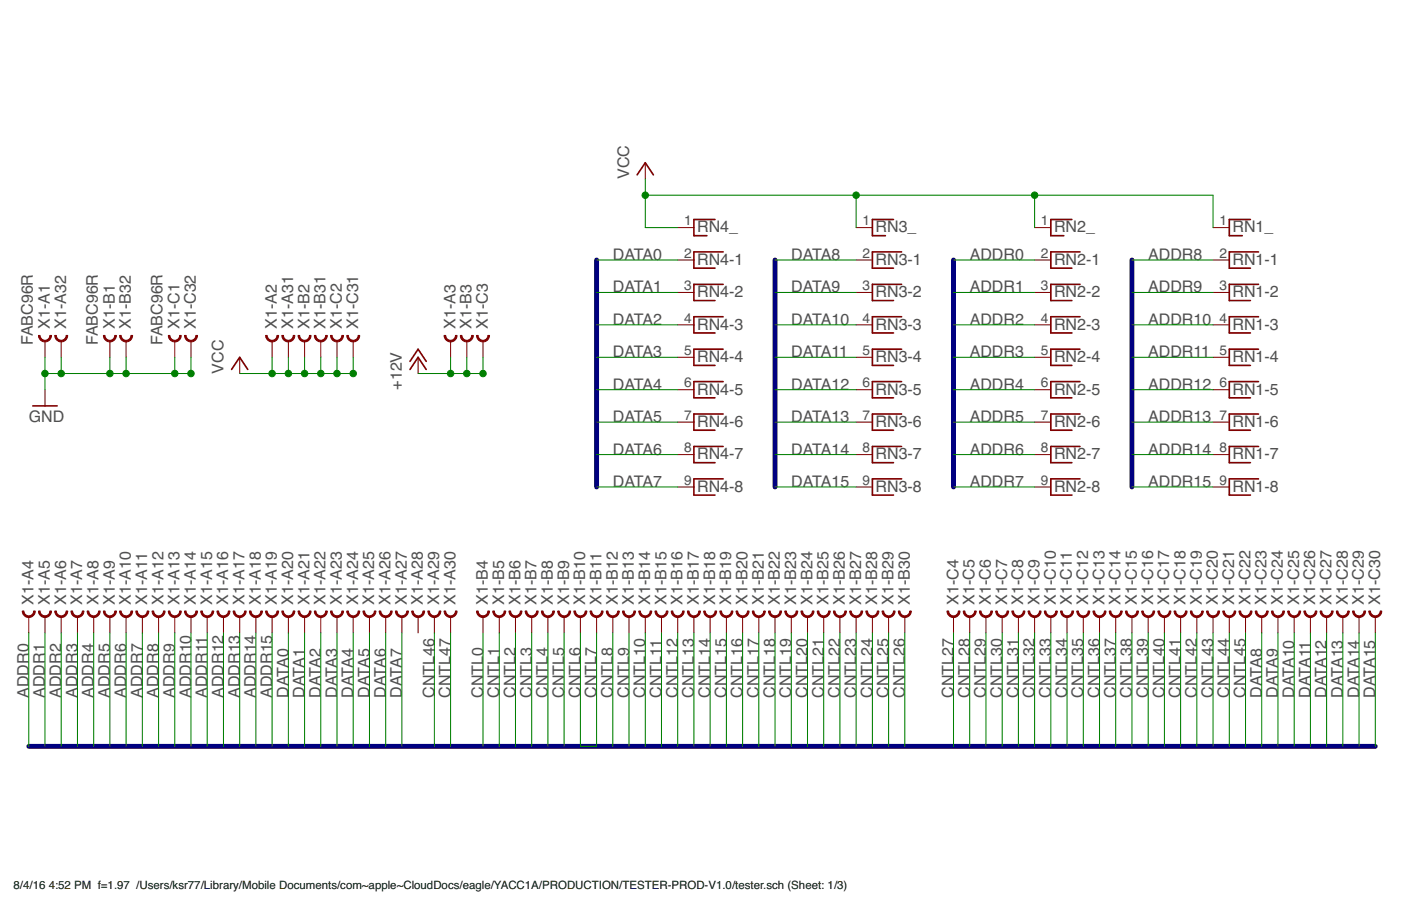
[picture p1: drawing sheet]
<svg xmlns="http://www.w3.org/2000/svg" width="432mm" height="279mm" viewBox="0 0 432 279" stroke-linecap="round" stroke-linejoin="round" font-family="sans-serif">
<g fill="#800000" stroke="#800000" stroke-width=".31">
<path d="M11.9 103.4h.5a1.5 1.5 0 0 0 1.5 1.5 1.5 1.5 0 0 0 1.5-1.5h.5a2 2 0 0 1-2 2 2 2 0 0 1-2-2z" fill-rule="evenodd"/>
<path d="M81.9 103.4h.5a1.5 1.5 0 0 0 1.5 1.5 1.5 1.5 0 0 0 1.5-1.5h.5a2 2 0 0 1-2 2 2 2 0 0 1-2-2z" fill-rule="evenodd"/>
<path d="M136.9 103.4h.5a1.5 1.5 0 0 0 1.5 1.5 1.5 1.5 0 0 0 1.5-1.5h.5a2 2 0 0 1-2 2 2 2 0 0 1-2-2z" fill-rule="evenodd"/>
<path d="M6.9 188.4h.5a1.5 1.5 0 0 0 1.5 1.5 1.5 1.5 0 0 0 1.5-1.5h.5a2 2 0 0 1-2 2 2 2 0 0 1-2-2z" fill-rule="evenodd"/>
<path d="M11.9 188.4h.5a1.5 1.5 0 0 0 1.5 1.5 1.5 1.5 0 0 0 1.5-1.5h.5a2 2 0 0 1-2 2 2 2 0 0 1-2-2z" fill-rule="evenodd"/>
<path d="M16.9 188.4h.5a1.49 1.49 0 0 0 1.5 1.5 1.49 1.49 0 0 0 1.5-1.5h.5a2 2 0 0 1-2 2 2 2 0 0 1-2-2z" fill-rule="evenodd"/>
<path d="M21.9 188.4h.5a1.5 1.5 0 0 0 1.5 1.5 1.5 1.5 0 0 0 1.5-1.5h.5a2 2 0 0 1-2 2 2 2 0 0 1-2-2z" fill-rule="evenodd"/>
<path d="M26.9 188.4h.5a1.5 1.5 0 0 0 1.5 1.5 1.5 1.5 0 0 0 1.5-1.5h.5a2 2 0 0 1-2 2 2 2 0 0 1-2-2z" fill-rule="evenodd"/>
<path d="M31.9 188.4h.5a1.5 1.5 0 0 0 1.5 1.5 1.5 1.5 0 0 0 1.5-1.5h.5a2 2 0 0 1-2 2 2 2 0 0 1-2-2z" fill-rule="evenodd"/>
<path d="M36.9 188.4h.5a1.5 1.5 0 0 0 1.5 1.5 1.5 1.5 0 0 0 1.5-1.5h.5a2 2 0 0 1-2 2 2 2 0 0 1-2-2z" fill-rule="evenodd"/>
<path d="M41.9 188.4h.5a1.49 1.49 0 0 0 1.5 1.5 1.49 1.49 0 0 0 1.5-1.5h.5a2 2 0 0 1-2 2 2 2 0 0 1-2-2z" fill-rule="evenodd"/>
<path d="M46.9 188.4h.5a1.5 1.5 0 0 0 1.5 1.5 1.5 1.5 0 0 0 1.5-1.5h.5a2 2 0 0 1-2 2 2 2 0 0 1-2-2z" fill-rule="evenodd"/>
<path d="M51.9 188.4h.5a1.5 1.5 0 0 0 1.5 1.5 1.5 1.5 0 0 0 1.5-1.5h.5a1.99 1.99 0 0 1-2 2 1.99 1.99 0 0 1-2-2z" fill-rule="evenodd"/>
<path d="M56.9 188.4h.5a1.5 1.5 0 0 0 1.5 1.5 1.5 1.5 0 0 0 1.5-1.5h.5a2 2 0 0 1-2 2 2 2 0 0 1-2-2z" fill-rule="evenodd"/>
<path d="M61.9 188.4h.5a1.49 1.49 0 0 0 1.5 1.5 1.49 1.49 0 0 0 1.5-1.5h.5a2 2 0 0 1-2 2 2 2 0 0 1-2-2z" fill-rule="evenodd"/>
<path d="M66.9 188.4h.5a1.5 1.5 0 0 0 1.5 1.5 1.5 1.5 0 0 0 1.5-1.5h.5a2 2 0 0 1-2 2 2 2 0 0 1-2-2z" fill-rule="evenodd"/>
<path d="M71.9 188.4h.5a1.5 1.5 0 0 0 1.5 1.5 1.5 1.5 0 0 0 1.5-1.5h.5a2 2 0 0 1-2 2 2 2 0 0 1-2-2z" fill-rule="evenodd"/>
<path d="M76.9 188.4h.5a1.5 1.5 0 0 0 1.5 1.5 1.5 1.5 0 0 0 1.5-1.5h.5a2 2 0 0 1-2 2 2 2 0 0 1-2-2z" fill-rule="evenodd"/>
<path d="M81.9 188.4h.5a1.5 1.5 0 0 0 1.5 1.5 1.5 1.5 0 0 0 1.5-1.5h.5a2 2 0 0 1-2 2 2 2 0 0 1-2-2z" fill-rule="evenodd"/>
<path d="M86.9 188.4h.5a1.49 1.49 0 0 0 1.5 1.5 1.49 1.49 0 0 0 1.5-1.5h.5a2 2 0 0 1-2 2 2 2 0 0 1-2-2z" fill-rule="evenodd"/>
<path d="M91.9 188.4h.5a1.5 1.5 0 0 0 1.5 1.5 1.5 1.5 0 0 0 1.5-1.5h.5a2 2 0 0 1-2 2 2 2 0 0 1-2-2z" fill-rule="evenodd"/>
<path d="M96.9 188.4h.5a1.5 1.5 0 0 0 1.5 1.5 1.5 1.5 0 0 0 1.5-1.5h.5a2 2 0 0 1-2 2 2 2 0 0 1-2-2z" fill-rule="evenodd"/>
<path d="M101.9 188.4h.5a1.5 1.5 0 0 0 1.5 1.5 1.5 1.5 0 0 0 1.5-1.5h.5a2 2 0 0 1-2 2 2 2 0 0 1-2-2z" fill-rule="evenodd"/>
<path d="M106.9 188.4h.5a1.49 1.49 0 0 0 1.5 1.5 1.49 1.49 0 0 0 1.5-1.5h.5a2 2 0 0 1-2 2 2 2 0 0 1-2-2z" fill-rule="evenodd"/>
<path d="M111.9 188.4h.5a1.5 1.5 0 0 0 1.5 1.5 1.5 1.5 0 0 0 1.5-1.5h.5a2 2 0 0 1-2 2 2 2 0 0 1-2-2z" fill-rule="evenodd"/>
<path d="M116.9 188.4h.5a1.5 1.5 0 0 0 1.5 1.5 1.5 1.5 0 0 0 1.5-1.5h.5a2 2 0 0 1-2 2 2 2 0 0 1-2-2z" fill-rule="evenodd"/>
<path d="M121.9 188.4h.5a1.5 1.5 0 0 0 1.5 1.5 1.5 1.5 0 0 0 1.5-1.5h.5a2 2 0 0 1-2 2 2 2 0 0 1-2-2z" fill-rule="evenodd"/>
<path d="M126.9 188.4h.5a1.49 1.49 0 0 0 1.5 1.5 1.49 1.49 0 0 0 1.5-1.5h.5a2 2 0 0 1-2 2 2 2 0 0 1-2-2z" fill-rule="evenodd"/>
<path d="M131.9 188.4h.5a1.49 1.49 0 0 0 1.5 1.5 1.49 1.49 0 0 0 1.5-1.5h.5a2 2 0 0 1-2 2 2 2 0 0 1-2-2z" fill-rule="evenodd"/>
<path d="M136.9 188.4h.5a1.5 1.5 0 0 0 1.5 1.5 1.5 1.5 0 0 0 1.5-1.5h.5a2 2 0 0 1-2 2 2 2 0 0 1-2-2z" fill-rule="evenodd"/>
<path d="M86.9 103.4h.5a1.49 1.49 0 0 0 1.5 1.5 1.49 1.49 0 0 0 1.5-1.5h.5a2 2 0 0 1-2 2 2 2 0 0 1-2-2z" fill-rule="evenodd"/>
<path d="M16.9 103.4h.5a1.49 1.49 0 0 0 1.5 1.5 1.49 1.49 0 0 0 1.5-1.5h.5a2 2 0 0 1-2 2 2 2 0 0 1-2-2z" fill-rule="evenodd"/>
<path d="M31.9 103.4h.5a1.5 1.5 0 0 0 1.5 1.5 1.5 1.5 0 0 0 1.5-1.5h.5a2 2 0 0 1-2 2 2 2 0 0 1-2-2z" fill-rule="evenodd"/>
<path d="M91.9 103.4h.5a1.5 1.5 0 0 0 1.5 1.5 1.5 1.5 0 0 0 1.5-1.5h.5a2 2 0 0 1-2 2 2 2 0 0 1-2-2z" fill-rule="evenodd"/>
<path d="M141.9 103.4h.5a1.5 1.5 0 0 0 1.5 1.5 1.5 1.5 0 0 0 1.5-1.5h.5a2 2 0 0 1-2 2 2 2 0 0 1-2-2z" fill-rule="evenodd"/>
<path d="M146.9 188.4h.5a1.5 1.5 0 0 0 1.5 1.5 1.5 1.5 0 0 0 1.5-1.5h.5a2 2 0 0 1-2 2 2 2 0 0 1-2-2z" fill-rule="evenodd"/>
<path d="M151.9 188.4h.5a1.49 1.49 0 0 0 1.5 1.5 1.49 1.49 0 0 0 1.5-1.5h.5a2 2 0 0 1-2 2 2 2 0 0 1-2-2z" fill-rule="evenodd"/>
<path d="M156.9 188.4h.5a1.5 1.5 0 0 0 1.5 1.5 1.5 1.5 0 0 0 1.5-1.5h.5a2 2 0 0 1-2 2 2 2 0 0 1-2-2z" fill-rule="evenodd"/>
<path d="M161.9 188.4h.5a1.5 1.5 0 0 0 1.5 1.5 1.5 1.5 0 0 0 1.5-1.5h.5a2 2 0 0 1-2 2 2 2 0 0 1-2-2z" fill-rule="evenodd"/>
<path d="M166.9 188.4h.5a1.5 1.5 0 0 0 1.5 1.5 1.5 1.5 0 0 0 1.5-1.5h.5a2 2 0 0 1-2 2 2 2 0 0 1-2-2z" fill-rule="evenodd"/>
<path d="M171.9 188.4h.5a1.49 1.49 0 0 0 1.5 1.5 1.49 1.49 0 0 0 1.5-1.5h.5a2 2 0 0 1-2 2 2 2 0 0 1-2-2z" fill-rule="evenodd"/>
<path d="M176.9 188.4h.5a1.5 1.5 0 0 0 1.5 1.5 1.5 1.5 0 0 0 1.5-1.5h.5a2 2 0 0 1-2 2 2 2 0 0 1-2-2z" fill-rule="evenodd"/>
<path d="M181.9 188.4h.5a1.5 1.5 0 0 0 1.5 1.5 1.5 1.5 0 0 0 1.5-1.5h.5a2 2 0 0 1-2 2 2 2 0 0 1-2-2z" fill-rule="evenodd"/>
<path d="M186.9 188.4h.5a1.5 1.5 0 0 0 1.5 1.5 1.5 1.5 0 0 0 1.5-1.5h.5a2 2 0 0 1-2 2 2 2 0 0 1-2-2z" fill-rule="evenodd"/>
<path d="M191.9 188.4h.5a1.5 1.5 0 0 0 1.5 1.5 1.5 1.5 0 0 0 1.5-1.5h.5a2 2 0 0 1-2 2 2 2 0 0 1-2-2z" fill-rule="evenodd"/>
<path d="M196.9 188.4h.5a1.49 1.49 0 0 0 1.5 1.5 1.49 1.49 0 0 0 1.5-1.5h.5a2 2 0 0 1-2 2 2 2 0 0 1-2-2z" fill-rule="evenodd"/>
<path d="M201.9 188.4h.5a1.5 1.5 0 0 0 1.5 1.5 1.5 1.5 0 0 0 1.5-1.5h.5a2 2 0 0 1-2 2 2 2 0 0 1-2-2z" fill-rule="evenodd"/>
<path d="M206.9 188.4h.5a1.5 1.5 0 0 0 1.5 1.5 1.5 1.5 0 0 0 1.5-1.5h.5a1.99 1.99 0 0 1-2 2 1.99 1.99 0 0 1-2-2z" fill-rule="evenodd"/>
<path d="M211.9 188.4h.5a1.5 1.5 0 0 0 1.5 1.5 1.5 1.5 0 0 0 1.5-1.5h.5a2 2 0 0 1-2 2 2 2 0 0 1-2-2z" fill-rule="evenodd"/>
<path d="M216.9 188.4h.5a1.49 1.49 0 0 0 1.5 1.5 1.49 1.49 0 0 0 1.5-1.5h.5a2 2 0 0 1-2 2 2 2 0 0 1-2-2z" fill-rule="evenodd"/>
<path d="M221.9 188.4h.5a1.5 1.5 0 0 0 1.5 1.5 1.5 1.5 0 0 0 1.5-1.5h.5a2 2 0 0 1-2 2 2 2 0 0 1-2-2z" fill-rule="evenodd"/>
<path d="M226.9 188.4h.5a1.5 1.5 0 0 0 1.5 1.5 1.5 1.5 0 0 0 1.5-1.5h.5a2 2 0 0 1-2 2 2 2 0 0 1-2-2z" fill-rule="evenodd"/>
<path d="M231.9 188.4h.5a1.5 1.5 0 0 0 1.5 1.5 1.5 1.5 0 0 0 1.5-1.5h.5a2 2 0 0 1-2 2 2 2 0 0 1-2-2z" fill-rule="evenodd"/>
<path d="M236.9 188.4h.5a1.5 1.5 0 0 0 1.5 1.5 1.5 1.5 0 0 0 1.5-1.5h.5a2 2 0 0 1-2 2 2 2 0 0 1-2-2z" fill-rule="evenodd"/>
<path d="M241.9 188.4h.5a1.49 1.49 0 0 0 1.5 1.5 1.49 1.49 0 0 0 1.5-1.5h.5a2 2 0 0 1-2 2 2 2 0 0 1-2-2z" fill-rule="evenodd"/>
<path d="M246.9 188.4h.5a1.5 1.5 0 0 0 1.5 1.5 1.5 1.5 0 0 0 1.5-1.5h.5a2 2 0 0 1-2 2 2 2 0 0 1-2-2z" fill-rule="evenodd"/>
<path d="M251.9 188.4h.5a1.5 1.5 0 0 0 1.5 1.5 1.5 1.5 0 0 0 1.5-1.5h.5a2 2 0 0 1-2 2 2 2 0 0 1-2-2z" fill-rule="evenodd"/>
<path d="M256.9 188.4h.5a1.5 1.5 0 0 0 1.5 1.5 1.5 1.5 0 0 0 1.5-1.5h.5a2 2 0 0 1-2 2 2 2 0 0 1-2-2z" fill-rule="evenodd"/>
<path d="M261.9 188.4h.5a1.49 1.49 0 0 0 1.5 1.5 1.49 1.49 0 0 0 1.5-1.5h.5a2 2 0 0 1-2 2 2 2 0 0 1-2-2z" fill-rule="evenodd"/>
<path d="M266.9 188.4h.5a1.5 1.5 0 0 0 1.5 1.5 1.5 1.5 0 0 0 1.5-1.5h.5a2 2 0 0 1-2 2 2 2 0 0 1-2-2z" fill-rule="evenodd"/>
<path d="M271.9 188.4h.5a1.5 1.5 0 0 0 1.5 1.5 1.5 1.5 0 0 0 1.5-1.5h.5a2 2 0 0 1-2 2 2 2 0 0 1-2-2z" fill-rule="evenodd"/>
<path d="M276.9 188.4h.5a1.5 1.5 0 0 0 1.5 1.5 1.5 1.5 0 0 0 1.5-1.5h.5a2 2 0 0 1-2 2 2 2 0 0 1-2-2z" fill-rule="evenodd"/>
<path d="M96.9 103.4h.5a1.5 1.5 0 0 0 1.5 1.5 1.5 1.5 0 0 0 1.5-1.5h.5a2 2 0 0 1-2 2 2 2 0 0 1-2-2z" fill-rule="evenodd"/>
<path d="M36.9 103.4h.5a1.5 1.5 0 0 0 1.5 1.5 1.5 1.5 0 0 0 1.5-1.5h.5a2 2 0 0 1-2 2 2 2 0 0 1-2-2z" fill-rule="evenodd"/>
<path d="M51.9 103.4h.5a1.5 1.5 0 0 0 1.5 1.5 1.5 1.5 0 0 0 1.5-1.5h.5a1.99 1.99 0 0 1-2 2 1.99 1.99 0 0 1-2-2z" fill-rule="evenodd"/>
<path d="M101.9 103.4h.5a1.5 1.5 0 0 0 1.5 1.5 1.5 1.5 0 0 0 1.5-1.5h.5a2 2 0 0 1-2 2 2 2 0 0 1-2-2z" fill-rule="evenodd"/>
<path d="M146.9 103.4h.5a1.5 1.5 0 0 0 1.5 1.5 1.5 1.5 0 0 0 1.5-1.5h.5a2 2 0 0 1-2 2 2 2 0 0 1-2-2z" fill-rule="evenodd"/>
<path d="M291.9 188.4h.5a1.5 1.5 0 0 0 1.5 1.5 1.5 1.5 0 0 0 1.5-1.5h.5a2 2 0 0 1-2 2 2 2 0 0 1-2-2z" fill-rule="evenodd"/>
<path d="M296.9 188.4h.5a1.5 1.5 0 0 0 1.5 1.5 1.5 1.5 0 0 0 1.5-1.5h.5a2 2 0 0 1-2 2 2 2 0 0 1-2-2z" fill-rule="evenodd"/>
<path d="M301.9 188.4h.5a1.5 1.5 0 0 0 1.5 1.5 1.5 1.5 0 0 0 1.5-1.5h.5a2 2 0 0 1-2 2 2 2 0 0 1-2-2z" fill-rule="evenodd"/>
<path d="M306.9 188.4h.5a1.49 1.49 0 0 0 1.5 1.5 1.49 1.49 0 0 0 1.5-1.5h.5a2 2 0 0 1-2 2 2 2 0 0 1-2-2z" fill-rule="evenodd"/>
<path d="M311.9 188.4h.5a1.5 1.5 0 0 0 1.5 1.5 1.5 1.5 0 0 0 1.5-1.5h.5a2 2 0 0 1-2 2 2 2 0 0 1-2-2z" fill-rule="evenodd"/>
<path d="M316.9 188.4h.5a1.5 1.5 0 0 0 1.5 1.5 1.5 1.5 0 0 0 1.5-1.5h.5a2 2 0 0 1-2 2 2 2 0 0 1-2-2z" fill-rule="evenodd"/>
<path d="M321.9 188.4h.5a1.5 1.5 0 0 0 1.5 1.5 1.5 1.5 0 0 0 1.5-1.5h.5a2 2 0 0 1-2 2 2 2 0 0 1-2-2z" fill-rule="evenodd"/>
<path d="M326.9 188.4h.5a1.49 1.49 0 0 0 1.5 1.5 1.49 1.49 0 0 0 1.5-1.5h.5a2 2 0 0 1-2 2 2 2 0 0 1-2-2z" fill-rule="evenodd"/>
<path d="M331.9 188.4h.5a1.49 1.49 0 0 0 1.5 1.5 1.49 1.49 0 0 0 1.5-1.5h.5a2 2 0 0 1-2 2 2 2 0 0 1-2-2z" fill-rule="evenodd"/>
<path d="M336.9 188.4h.5a1.5 1.5 0 0 0 1.5 1.5 1.5 1.5 0 0 0 1.5-1.5h.5a2 2 0 0 1-2 2 2 2 0 0 1-2-2z" fill-rule="evenodd"/>
<path d="M341.9 188.4h.5a1.5 1.5 0 0 0 1.5 1.5 1.5 1.5 0 0 0 1.5-1.5h.5a2 2 0 0 1-2 2 2 2 0 0 1-2-2z" fill-rule="evenodd"/>
<path d="M346.9 188.4h.5a1.5 1.5 0 0 0 1.5 1.5 1.5 1.5 0 0 0 1.5-1.5h.5a2 2 0 0 1-2 2 2 2 0 0 1-2-2z" fill-rule="evenodd"/>
<path d="M351.9 188.4h.5a1.49 1.49 0 0 0 1.5 1.5 1.49 1.49 0 0 0 1.5-1.5h.5a2 2 0 0 1-2 2 2 2 0 0 1-2-2z" fill-rule="evenodd"/>
<path d="M356.9 188.4h.5a1.5 1.5 0 0 0 1.5 1.5 1.5 1.5 0 0 0 1.5-1.5h.5a2 2 0 0 1-2 2 2 2 0 0 1-2-2z" fill-rule="evenodd"/>
<path d="M361.9 188.4h.5a1.5 1.5 0 0 0 1.5 1.5 1.5 1.5 0 0 0 1.5-1.5h.5a2 2 0 0 1-2 2 2 2 0 0 1-2-2z" fill-rule="evenodd"/>
<path d="M366.9 188.4h.5a1.5 1.5 0 0 0 1.5 1.5 1.5 1.5 0 0 0 1.5-1.5h.5a2 2 0 0 1-2 2 2 2 0 0 1-2-2z" fill-rule="evenodd"/>
<path d="M371.9 188.4h.5a1.49 1.49 0 0 0 1.5 1.5 1.49 1.49 0 0 0 1.5-1.5h.5a2 2 0 0 1-2 2 2 2 0 0 1-2-2z" fill-rule="evenodd"/>
<path d="M376.9 188.4h.5a1.5 1.5 0 0 0 1.5 1.5 1.5 1.5 0 0 0 1.5-1.5h.5a2 2 0 0 1-2 2 2 2 0 0 1-2-2z" fill-rule="evenodd"/>
<path d="M381.9 188.4h.5a1.5 1.5 0 0 0 1.5 1.5 1.5 1.5 0 0 0 1.5-1.5h.5a2 2 0 0 1-2 2 2 2 0 0 1-2-2z" fill-rule="evenodd"/>
<path d="M386.9 188.4h.5a1.5 1.5 0 0 0 1.5 1.5 1.5 1.5 0 0 0 1.5-1.5h.5a2 2 0 0 1-2 2 2 2 0 0 1-2-2z" fill-rule="evenodd"/>
<path d="M391.9 188.4h.5a1.5 1.5 0 0 0 1.5 1.5 1.5 1.5 0 0 0 1.5-1.5h.5a2 2 0 0 1-2 2 2 2 0 0 1-2-2z" fill-rule="evenodd"/>
<path d="M396.9 188.4h.5a1.49 1.49 0 0 0 1.5 1.5 1.49 1.49 0 0 0 1.5-1.5h.5a2 2 0 0 1-2 2 2 2 0 0 1-2-2z" fill-rule="evenodd"/>
<path d="M401.9 188.4h.5a1.5 1.5 0 0 0 1.5 1.5 1.5 1.5 0 0 0 1.5-1.5h.5a2 2 0 0 1-2 2 2 2 0 0 1-2-2z" fill-rule="evenodd"/>
<path d="M406.9 188.4h.5a1.5 1.5 0 0 0 1.5 1.5 1.5 1.5 0 0 0 1.5-1.5h.5a2 2 0 0 1-2 2 2 2 0 0 1-2-2z" fill-rule="evenodd"/>
<path d="M411.9 188.4h.5a1.5 1.5 0 0 0 1.5 1.5 1.5 1.5 0 0 0 1.5-1.5h.5a2 2 0 0 1-2 2 2 2 0 0 1-2-2z" fill-rule="evenodd"/>
<path d="M416.9 188.4h.5a1.49 1.49 0 0 0 1.5 1.5 1.49 1.49 0 0 0 1.5-1.5h.5a2 2 0 0 1-2 2 2 2 0 0 1-2-2z" fill-rule="evenodd"/>
<path d="M421.9 188.4h.5a1.5 1.5 0 0 0 1.5 1.5 1.5 1.5 0 0 0 1.5-1.5h.5a2 2 0 0 1-2 2 2 2 0 0 1-2-2z" fill-rule="evenodd"/>
<path d="M106.9 103.4h.5a1.49 1.49 0 0 0 1.5 1.5 1.49 1.49 0 0 0 1.5-1.5h.5a2 2 0 0 1-2 2 2 2 0 0 1-2-2z" fill-rule="evenodd"/>
<path d="M56.9 103.4h.5a1.5 1.5 0 0 0 1.5 1.5 1.5 1.5 0 0 0 1.5-1.5h.5a2 2 0 0 1-2 2 2 2 0 0 1-2-2z" fill-rule="evenodd"/>
</g>
<g fill="none" stroke="#800000" stroke-width=".32">
<path d="M198.9 50.2v5M208.9 70.2h5M263.9 70.2h5M318.9 70.2h5M373.9 70.2h5M208.9 80.2h5M208.9 90.2h5M263.9 80.2h5M263.9 90.2h5M318.9 80.2h5M318.9 90.2h5M373.9 80.2h5"/>
<path d="M373.9 90.2h5M13.9 105.2v5M18.9 105.2v5M33.9 105.2v5M38.9 105.2v5M53.9 105.2v5M58.9 105.2v5M73.9 110.2v5M83.9 105.2v5M88.9 105.2v5M93.9 105.2v5M98.9 105.2v5"/>
<path d="M103.9 105.2v5M108.9 105.2v5M128.9 110.2v5M138.9 105.2v5M143.9 105.2v5M148.9 105.2v5M208.9 100.2h5M208.9 110.2h5M263.9 100.2h5M263.9 110.2h5M318.9 100.2h5M318.9 110.2h5"/>
<path d="M373.9 100.2h5M373.9 110.2h5M13.9 120.2v5M208.9 120.2h5M208.9 130.2h5M263.9 120.2h5M263.9 130.2h5M318.9 120.2h5M318.9 130.2h5M373.9 120.2h5M373.9 130.2h5M208.9 140.2h5"/>
<path d="M208.9 150.2h5M263.9 140.2h5M263.9 150.2h5M318.9 140.2h5M318.9 150.2h5M373.9 140.2h5M373.9 150.2h5M8.9 190.2v5M13.9 190.2v5M18.9 190.2v5M23.9 190.2v5M28.9 190.2v5"/>
<path d="M33.9 190.2v5M38.9 190.2v5M43.9 190.2v5M48.9 190.2v5M53.9 190.2v5M58.9 190.2v5M63.9 190.2v5M68.9 190.2v5M73.9 190.2v5M78.9 190.2v5M83.9 190.2v5M88.9 190.2v5"/>
<path d="M93.9 190.2v5M98.9 190.2v5M103.9 190.2v5M108.9 190.2v5M113.9 190.2v5M118.9 190.2v5M123.9 190.2v5M128.9 190.2v5M133.9 190.2v5M138.9 190.2v5M148.9 190.2v5M153.9 190.2v5"/>
<path d="M158.9 190.2v5M163.9 190.2v5M168.9 190.2v5M173.9 190.2v5M178.9 190.2v5M183.9 190.2v5M188.9 190.2v5M193.9 190.2v5M198.9 190.2v5M203.9 190.2v5M208.9 190.2v5M213.9 190.2v5"/>
<path d="M218.9 190.2v5M223.9 190.2v5M228.9 190.2v5M233.9 190.2v5M238.9 190.2v5M243.9 190.2v5M248.9 190.2v5M253.9 190.2v5M258.9 190.2v5M263.9 190.2v5M268.9 190.2v5M273.9 190.2v5"/>
<path d="M278.9 190.2v5M293.9 190.2v5M298.9 190.2v5M303.9 190.2v5M308.9 190.2v5M313.9 190.2v5M318.9 190.2v5M323.9 190.2v5M328.9 190.2v5M333.9 190.2v5M338.9 190.2v5M343.9 190.2v5"/>
<path d="M348.9 190.2v5M353.9 190.2v5M358.9 190.2v5M363.9 190.2v5M368.9 190.2v5M373.9 190.2v5M378.9 190.2v5M383.9 190.2v5M388.9 190.2v5M393.9 190.2v5M398.9 190.2v5M403.9 190.2v5"/>
<path d="M408.9 190.2v5M413.9 190.2v5M418.9 190.2v5M423.9 190.2v5"/>
</g>
<g fill="none" stroke="#800000" stroke-width=".51">
<path d="M196.4 53.9l2.5-3.7 2.5 3.7M220.4 67.7h-6.5v5h4M222.9 77.7h-9v5h6.5M275.4 67.7h-6.5v5h4M277.9 77.7h-9v5h6.5M330.4 67.7h-6.5v5h4M332.9 77.7h-9v5h6.5M385.4 67.7h-6.5v5h4M387.9 77.7h-9v5h6.5M222.9 87.7h-9v5h6.5M222.9 97.7h-9v5h6.5M277.9 87.7h-9v5h6.5"/>
<path d="M277.9 97.7h-9v5h6.5M332.9 87.7h-9v5h6.5M332.9 97.7h-9v5h6.5M387.9 87.7h-9v5h6.5M387.9 97.7h-9v5h6.5M71.4 113.9l2.5-3.7 2.5 3.7M126.4 113.9l2.5-3.7 2.5 3.7M126.4 111.4l2.5-3.7 2.5 3.7M222.9 107.7h-9v5h6.5M222.9 117.7h-9v5h6.5M277.9 107.7h-9v5h6.5M277.9 117.7h-9v5h6.5"/>
<path d="M332.9 107.7h-9v5h6.5M332.9 117.7h-9v5h6.5M387.9 107.7h-9v5h6.5M387.9 117.7h-9v5h6.5M10.1 125.2h7.5M222.9 127.7h-9v5h6.5M222.9 137.7h-9v5h6.5M277.9 127.7h-9v5h6.5M277.9 137.7h-9v5h6.5M332.9 127.7h-9v5h6.5M332.9 137.7h-9v5h6.5M387.9 127.7h-9v5h6.5"/>
<path d="M387.9 137.7h-9v5h6.5M222.9 147.7h-9v5h6.5M277.9 147.7h-9v5h6.5M332.9 147.7h-9v5h6.5M387.9 147.7h-9v5h6.5"/>
</g>
<path d="M183.9 80.2v70M238.9 80.2v70M293.9 80.2v70M348.9 80.2v70M8.9 230.2h415" fill="none" stroke="#000080" stroke-width="1.5"/>
<g fill="none" stroke="#008000" stroke-width=".32">
<path d="M198.9 55.2v15h10M198.9 60.2h175v10M263.9 60.2v10M318.9 60.2v10M183.9 80.2h25M183.9 90.2h25M238.9 80.2h25M238.9 90.2h25M293.9 80.2h25M293.9 90.2h25M348.9 80.2h25M348.9 90.2h25"/>
<path d="M13.9 110.2v10M18.9 110.2v5M33.9 110.2v5M38.9 110.2v5M53.9 110.2v5M58.9 110.2v5h-45M83.9 110.2v5M88.9 110.2v5M93.9 110.2v5M98.9 110.2v5M103.9 110.2v5M108.9 110.2v5h-35"/>
<path d="M138.9 110.2v5M143.9 110.2v5M148.9 110.2v5h-20M183.9 100.2h25M183.9 110.2h25M238.9 100.2h25M238.9 110.2h25M293.9 100.2h25M293.9 110.2h25M348.9 100.2h25M348.9 110.2h25M183.9 120.2h25"/>
<path d="M183.9 130.2h25M238.9 120.2h25M238.9 130.2h25M293.9 120.2h25M293.9 130.2h25M348.9 120.2h25M348.9 130.2h25M183.9 140.2h25M183.9 150.2h25M238.9 140.2h25M238.9 150.2h25M293.9 140.2h25"/>
<path d="M293.9 150.2h25M348.9 140.2h25M348.9 150.2h25M8.9 195.2v35M13.9 195.2v35M18.9 195.2v35M23.9 195.2v35M28.9 195.2v35M33.9 195.2v35M38.9 195.2v35M43.9 195.2v35M48.9 195.2v35"/>
<path d="M53.9 195.2v35M58.9 195.2v35M63.9 195.2v35M68.9 195.2v35M73.9 195.2v35M78.9 195.2v35M83.9 195.2v35M88.9 195.2v35M93.9 195.2v35M98.9 195.2v35M103.9 195.2v35M108.9 195.2v35"/>
<path d="M113.9 195.2v35M118.9 195.2v35M123.9 195.2v35M133.9 195.2v35M138.9 195.2v35M148.9 195.2v35M153.9 195.2v35M158.9 195.2v35M163.9 195.2v35M168.9 195.2v35M173.9 195.2v35M178.9 195.2v35h5v-35"/>
<path d="M188.9 195.2v35M193.9 195.2v35M198.9 195.2v35M203.9 195.2v35M208.9 195.2v35M213.9 195.2v35M218.9 195.2v35M223.9 195.2v35M228.9 195.2v35M233.9 195.2v35M238.9 195.2v35M243.9 195.2v35"/>
<path d="M248.9 195.2v35M253.9 195.2v35M258.9 195.2v35M263.9 195.2v35M268.9 195.2v35M273.9 195.2v35M278.9 195.2v35M293.9 195.2v35M298.9 195.2v35M303.9 195.2v35M308.9 195.2v35M313.9 195.2v35"/>
<path d="M318.9 195.2v35M323.9 195.2v35M328.9 195.2v35M333.9 195.2v35M338.9 195.2v35M343.9 195.2v35M348.9 195.2v35M353.9 195.2v35M358.9 195.2v35M363.9 195.2v35M368.9 195.2v35M373.9 195.2v35"/>
<path d="M378.9 195.2v35M383.9 195.2v35M388.9 195.2v35M393.9 195.2v35M398.9 195.2v35M403.9 195.2v35M408.9 195.2v35M413.9 195.2v35M418.9 195.2v35M423.9 195.2v35"/>
</g>
<g fill="#008000" stroke="#008000" stroke-width=".31">
<circle cx="13.9" cy="115.2" r=".99"/>
<circle cx="18.9" cy="115.2" r=".99"/>
<circle cx="33.9" cy="115.2" r=".99"/>
<circle cx="38.9" cy="115.2" r=".99"/>
<circle cx="58.9" cy="115.2" r=".99"/>
<circle cx="53.9" cy="115.2" r=".99"/>
<circle cx="83.9" cy="115.2" r=".99"/>
<circle cx="93.9" cy="115.2" r=".99"/>
<circle cx="88.9" cy="115.2" r=".99"/>
<circle cx="103.9" cy="115.2" r=".99"/>
<circle cx="98.9" cy="115.2" r=".99"/>
<circle cx="108.9" cy="115.2" r=".99"/>
<circle cx="198.9" cy="60.2" r=".99"/>
<circle cx="263.9" cy="60.2" r=".99"/>
<circle cx="318.9" cy="60.2" r=".99"/>
<circle cx="138.9" cy="115.2" r=".99"/>
<circle cx="143.9" cy="115.2" r=".99"/>
<circle cx="148.9" cy="115.2" r=".99"/>
</g>
<g font-size="4.9" fill="#505050">
<text x="193.9" y="55.2" transform="rotate(-90 193.9 55.2)">VCC</text>
<text x="214.9" y="71.7">RN4_</text>
<text x="269.9" y="71.7">RN3_</text>
<text x="324.9" y="71.7">RN2_</text>
<text x="379.9" y="71.7">RN1_</text>
<text x="188.9" y="80.2">DATA0</text>
<text x="214.9" y="81.7">RN4-1</text>
<text x="243.9" y="80.2">DATA8</text>
<text x="269.9" y="81.7">RN3-1</text>
<text x="298.9" y="80.2">ADDR0</text>
<text x="324.9" y="81.7">RN2-1</text>
<text x="353.9" y="80.2">ADDR8</text>
<text x="379.9" y="81.7">RN1-1</text>
<text x="188.9" y="90.2">DATA1</text>
<text x="214.9" y="91.7">RN4-2</text>
<text x="243.9" y="90.2">DATA9</text>
<text x="269.9" y="91.7">RN3-2</text>
<text x="298.9" y="90.2">ADDR1</text>
<text x="324.9" y="91.7">RN2-2</text>
<text x="353.9" y="90.2">ADDR9</text>
<text x="379.9" y="91.7">RN1-2</text>
<text x="15.4" y="101.4" transform="rotate(-90 15.4 101.4)">X1-A1</text>
<text x="20.4" y="101.4" transform="rotate(-90 20.4 101.4)">X1-A32</text>
<text x="35.4" y="101.4" transform="rotate(-90 35.4 101.4)">X1-B1</text>
<text x="40.4" y="101.4" transform="rotate(-90 40.4 101.4)">X1-B32</text>
<text x="55.4" y="101.4" transform="rotate(-90 55.4 101.4)">X1-C1</text>
<text x="60.4" y="101.4" transform="rotate(-90 60.4 101.4)">X1-C32</text>
<text x="85.4" y="101.4" transform="rotate(-90 85.4 101.4)">X1-A2</text>
<text x="90.4" y="101.4" transform="rotate(-90 90.4 101.4)">X1-A31</text>
<text x="95.4" y="101.4" transform="rotate(-90 95.4 101.4)">X1-B2</text>
<text x="100.4" y="101.4" transform="rotate(-90 100.4 101.4)">X1-B31</text>
<text x="105.4" y="101.4" transform="rotate(-90 105.4 101.4)">X1-C2</text>
<text x="110.4" y="101.4" transform="rotate(-90 110.4 101.4)">X1-C31</text>
<text x="140.4" y="101.4" transform="rotate(-90 140.4 101.4)">X1-A3</text>
<text x="145.4" y="101.4" transform="rotate(-90 145.4 101.4)">X1-B3</text>
<text x="150.4" y="101.4" transform="rotate(-90 150.4 101.4)">X1-C3</text>
<text x="188.9" y="100.2">DATA2</text>
<text x="214.9" y="101.7">RN4-3</text>
<text x="243.9" y="100.2">DATA10</text>
<text x="269.9" y="101.7">RN3-3</text>
<text x="298.9" y="100.2">ADDR2</text>
<text x="324.9" y="101.7">RN2-3</text>
<text x="353.9" y="100.2">ADDR10</text>
<text x="379.9" y="101.7">RN1-3</text>
<text x="10.1" y="106.4" transform="rotate(-90 10.1 106.4)">FABC96R</text>
<text x="30.1" y="106.4" transform="rotate(-90 30.1 106.4)">FABC96R</text>
<text x="50.1" y="106.4" transform="rotate(-90 50.1 106.4)">FABC96R</text>
<text x="188.9" y="110.2">DATA3</text>
<text x="214.9" y="111.7">RN4-4</text>
<text x="243.9" y="110.2">DATA11</text>
<text x="269.9" y="111.7">RN3-4</text>
<text x="298.9" y="110.2">ADDR3</text>
<text x="324.9" y="111.7">RN2-4</text>
<text x="353.9" y="110.2">ADDR11</text>
<text x="379.9" y="111.7">RN1-4</text>
<text x="68.9" y="115.2" transform="rotate(-90 68.9 115.2)">VCC</text>
<text x="123.9" y="120.2" transform="rotate(-90 123.9 120.2)">+12V</text>
<text x="188.9" y="120.2">DATA4</text>
<text x="214.9" y="121.7">RN4-5</text>
<text x="243.9" y="120.2">DATA12</text>
<text x="269.9" y="121.7">RN3-5</text>
<text x="298.9" y="120.2">ADDR4</text>
<text x="324.9" y="121.7">RN2-5</text>
<text x="353.9" y="120.2">ADDR12</text>
<text x="379.9" y="121.7">RN1-5</text>
<text x="8.9" y="130.2">GND</text>
<text x="188.9" y="130.2">DATA5</text>
<text x="214.9" y="131.7">RN4-6</text>
<text x="243.9" y="130.2">DATA13</text>
<text x="269.9" y="131.7">RN3-6</text>
<text x="298.9" y="130.2">ADDR5</text>
<text x="324.9" y="131.7">RN2-6</text>
<text x="353.9" y="130.2">ADDR13</text>
<text x="379.9" y="131.7">RN1-6</text>
<text x="188.9" y="140.2">DATA6</text>
<text x="214.9" y="141.7">RN4-7</text>
<text x="243.9" y="140.2">DATA14</text>
<text x="269.9" y="141.7">RN3-7</text>
<text x="298.9" y="140.2">ADDR6</text>
<text x="324.9" y="141.7">RN2-7</text>
<text x="353.9" y="140.2">ADDR14</text>
<text x="379.9" y="141.7">RN1-7</text>
<text x="188.9" y="150.2">DATA7</text>
<text x="214.9" y="151.7">RN4-8</text>
<text x="243.9" y="150.2">DATA15</text>
<text x="269.9" y="151.7">RN3-8</text>
<text x="298.9" y="150.2">ADDR7</text>
<text x="324.9" y="151.7">RN2-8</text>
<text x="353.9" y="150.2">ADDR15</text>
<text x="379.9" y="151.7">RN1-8</text>
<text x="10.4" y="186.4" transform="rotate(-90 10.4 186.4)">X1-A4</text>
<text x="15.4" y="186.4" transform="rotate(-90 15.4 186.4)">X1-A5</text>
<text x="20.4" y="186.4" transform="rotate(-90 20.4 186.4)">X1-A6</text>
<text x="25.4" y="186.4" transform="rotate(-90 25.4 186.4)">X1-A7</text>
<text x="30.4" y="186.4" transform="rotate(-90 30.4 186.4)">X1-A8</text>
<text x="35.4" y="186.4" transform="rotate(-90 35.4 186.4)">X1-A9</text>
<text x="40.4" y="186.4" transform="rotate(-90 40.4 186.4)">X1-A10</text>
<text x="45.4" y="186.4" transform="rotate(-90 45.4 186.4)">X1-A11</text>
<text x="50.4" y="186.4" transform="rotate(-90 50.4 186.4)">X1-A12</text>
<text x="55.4" y="186.4" transform="rotate(-90 55.4 186.4)">X1-A13</text>
<text x="60.4" y="186.4" transform="rotate(-90 60.4 186.4)">X1-A14</text>
<text x="65.4" y="186.4" transform="rotate(-90 65.4 186.4)">X1-A15</text>
<text x="70.4" y="186.4" transform="rotate(-90 70.4 186.4)">X1-A16</text>
<text x="75.4" y="186.4" transform="rotate(-90 75.4 186.4)">X1-A17</text>
<text x="80.4" y="186.4" transform="rotate(-90 80.4 186.4)">X1-A18</text>
<text x="85.4" y="186.4" transform="rotate(-90 85.4 186.4)">X1-A19</text>
<text x="90.4" y="186.4" transform="rotate(-90 90.4 186.4)">X1-A20</text>
<text x="95.4" y="186.4" transform="rotate(-90 95.4 186.4)">X1-A21</text>
<text x="100.4" y="186.4" transform="rotate(-90 100.4 186.4)">X1-A22</text>
<text x="105.4" y="186.4" transform="rotate(-90 105.4 186.4)">X1-A23</text>
<text x="110.4" y="186.4" transform="rotate(-90 110.4 186.4)">X1-A24</text>
<text x="115.4" y="186.4" transform="rotate(-90 115.4 186.4)">X1-A25</text>
<text x="120.4" y="186.4" transform="rotate(-90 120.4 186.4)">X1-A26</text>
<text x="125.4" y="186.4" transform="rotate(-90 125.4 186.4)">X1-A27</text>
<text x="130.4" y="186.4" transform="rotate(-90 130.4 186.4)">X1-A28</text>
<text x="135.4" y="186.4" transform="rotate(-90 135.4 186.4)">X1-A29</text>
<text x="140.4" y="186.4" transform="rotate(-90 140.4 186.4)">X1-A30</text>
<text x="150.4" y="186.4" transform="rotate(-90 150.4 186.4)">X1-B4</text>
<text x="155.4" y="186.4" transform="rotate(-90 155.4 186.4)">X1-B5</text>
<text x="160.4" y="186.4" transform="rotate(-90 160.4 186.4)">X1-B6</text>
<text x="165.4" y="186.4" transform="rotate(-90 165.4 186.4)">X1-B7</text>
<text x="170.4" y="186.4" transform="rotate(-90 170.4 186.4)">X1-B8</text>
<text x="175.4" y="186.4" transform="rotate(-90 175.4 186.4)">X1-B9</text>
<text x="180.4" y="186.4" transform="rotate(-90 180.4 186.4)">X1-B10</text>
<text x="185.4" y="186.4" transform="rotate(-90 185.4 186.4)">X1-B11</text>
<text x="190.4" y="186.4" transform="rotate(-90 190.4 186.4)">X1-B12</text>
<text x="195.4" y="186.4" transform="rotate(-90 195.4 186.4)">X1-B13</text>
<text x="200.4" y="186.4" transform="rotate(-90 200.4 186.4)">X1-B14</text>
<text x="205.4" y="186.4" transform="rotate(-90 205.4 186.4)">X1-B15</text>
<text x="210.4" y="186.4" transform="rotate(-90 210.4 186.4)">X1-B16</text>
<text x="215.4" y="186.4" transform="rotate(-90 215.4 186.4)">X1-B17</text>
<text x="220.4" y="186.4" transform="rotate(-90 220.4 186.4)">X1-B18</text>
<text x="225.4" y="186.4" transform="rotate(-90 225.4 186.4)">X1-B19</text>
<text x="230.4" y="186.4" transform="rotate(-90 230.4 186.4)">X1-B20</text>
<text x="235.4" y="186.4" transform="rotate(-90 235.4 186.4)">X1-B21</text>
<text x="240.4" y="186.4" transform="rotate(-90 240.4 186.4)">X1-B22</text>
<text x="245.4" y="186.4" transform="rotate(-90 245.4 186.4)">X1-B23</text>
<text x="250.4" y="186.4" transform="rotate(-90 250.4 186.4)">X1-B24</text>
<text x="255.4" y="186.4" transform="rotate(-90 255.4 186.4)">X1-B25</text>
<text x="260.4" y="186.4" transform="rotate(-90 260.4 186.4)">X1-B26</text>
<text x="265.4" y="186.4" transform="rotate(-90 265.4 186.4)">X1-B27</text>
<text x="270.4" y="186.4" transform="rotate(-90 270.4 186.4)">X1-B28</text>
<text x="275.4" y="186.4" transform="rotate(-90 275.4 186.4)">X1-B29</text>
<text x="280.4" y="186.4" transform="rotate(-90 280.4 186.4)">X1-B30</text>
<text x="295.4" y="186.4" transform="rotate(-90 295.4 186.4)">X1-C4</text>
<text x="300.4" y="186.4" transform="rotate(-90 300.4 186.4)">X1-C5</text>
<text x="305.4" y="186.4" transform="rotate(-90 305.4 186.4)">X1-C6</text>
<text x="310.4" y="186.4" transform="rotate(-90 310.4 186.4)">X1-C7</text>
<text x="315.4" y="186.4" transform="rotate(-90 315.4 186.4)">X1-C8</text>
<text x="320.4" y="186.4" transform="rotate(-90 320.4 186.4)">X1-C9</text>
<text x="325.4" y="186.4" transform="rotate(-90 325.4 186.4)">X1-C10</text>
<text x="330.4" y="186.4" transform="rotate(-90 330.4 186.4)">X1-C11</text>
<text x="335.4" y="186.4" transform="rotate(-90 335.4 186.4)">X1-C12</text>
<text x="340.4" y="186.4" transform="rotate(-90 340.4 186.4)">X1-C13</text>
<text x="345.4" y="186.4" transform="rotate(-90 345.4 186.4)">X1-C14</text>
<text x="350.4" y="186.4" transform="rotate(-90 350.4 186.4)">X1-C15</text>
<text x="355.4" y="186.4" transform="rotate(-90 355.4 186.4)">X1-C16</text>
<text x="360.4" y="186.4" transform="rotate(-90 360.4 186.4)">X1-C17</text>
<text x="365.4" y="186.4" transform="rotate(-90 365.4 186.4)">X1-C18</text>
<text x="370.4" y="186.4" transform="rotate(-90 370.4 186.4)">X1-C19</text>
<text x="375.4" y="186.4" transform="rotate(-90 375.4 186.4)">X1-C20</text>
<text x="380.4" y="186.4" transform="rotate(-90 380.4 186.4)">X1-C21</text>
<text x="385.4" y="186.4" transform="rotate(-90 385.4 186.4)">X1-C22</text>
<text x="390.4" y="186.4" transform="rotate(-90 390.4 186.4)">X1-C23</text>
<text x="395.4" y="186.4" transform="rotate(-90 395.4 186.4)">X1-C24</text>
<text x="400.4" y="186.4" transform="rotate(-90 400.4 186.4)">X1-C25</text>
<text x="405.4" y="186.4" transform="rotate(-90 405.4 186.4)">X1-C26</text>
<text x="410.4" y="186.4" transform="rotate(-90 410.4 186.4)">X1-C27</text>
<text x="415.4" y="186.4" transform="rotate(-90 415.4 186.4)">X1-C28</text>
<text x="420.4" y="186.4" transform="rotate(-90 420.4 186.4)">X1-C29</text>
<text x="425.4" y="186.4" transform="rotate(-90 425.4 186.4)">X1-C30</text>
<text x="8.9" y="215.2" transform="rotate(-90 8.9 215.2)">ADDR0</text>
<text x="13.9" y="215.2" transform="rotate(-90 13.9 215.2)">ADDR1</text>
<text x="18.9" y="215.2" transform="rotate(-90 18.9 215.2)">ADDR2</text>
<text x="23.9" y="215.2" transform="rotate(-90 23.9 215.2)">ADDR3</text>
<text x="28.9" y="215.2" transform="rotate(-90 28.9 215.2)">ADDR4</text>
<text x="33.9" y="215.2" transform="rotate(-90 33.9 215.2)">ADDR5</text>
<text x="38.9" y="215.2" transform="rotate(-90 38.9 215.2)">ADDR6</text>
<text x="43.9" y="215.2" transform="rotate(-90 43.9 215.2)">ADDR7</text>
<text x="48.9" y="215.2" transform="rotate(-90 48.9 215.2)">ADDR8</text>
<text x="53.9" y="215.2" transform="rotate(-90 53.9 215.2)">ADDR9</text>
<text x="58.9" y="215.2" transform="rotate(-90 58.9 215.2)">ADDR10</text>
<text x="63.9" y="215.2" transform="rotate(-90 63.9 215.2)">ADDR11</text>
<text x="68.9" y="215.2" transform="rotate(-90 68.9 215.2)">ADDR12</text>
<text x="73.9" y="215.2" transform="rotate(-90 73.9 215.2)">ADDR13</text>
<text x="78.9" y="215.2" transform="rotate(-90 78.9 215.2)">ADDR14</text>
<text x="83.9" y="215.2" transform="rotate(-90 83.9 215.2)">ADDR15</text>
<text x="88.9" y="215.2" transform="rotate(-90 88.9 215.2)">DATA0</text>
<text x="93.9" y="215.2" transform="rotate(-90 93.9 215.2)">DATA1</text>
<text x="98.9" y="215.2" transform="rotate(-90 98.9 215.2)">DATA2</text>
<text x="103.9" y="215.2" transform="rotate(-90 103.9 215.2)">DATA3</text>
<text x="108.9" y="215.2" transform="rotate(-90 108.9 215.2)">DATA4</text>
<text x="113.9" y="215.2" transform="rotate(-90 113.9 215.2)">DATA5</text>
<text x="118.9" y="215.2" transform="rotate(-90 118.9 215.2)">DATA6</text>
<text x="123.9" y="215.2" transform="rotate(-90 123.9 215.2)">DATA7</text>
<text x="133.9" y="215.2" transform="rotate(-90 133.9 215.2)">CNTL46</text>
<text x="138.9" y="215.2" transform="rotate(-90 138.9 215.2)">CNTL47</text>
<text x="148.9" y="215.2" transform="rotate(-90 148.9 215.2)">CNTL0</text>
<text x="153.9" y="215.2" transform="rotate(-90 153.9 215.2)">CNTL1</text>
<text x="158.9" y="215.2" transform="rotate(-90 158.9 215.2)">CNTL2</text>
<text x="163.9" y="215.2" transform="rotate(-90 163.9 215.2)">CNTL3</text>
<text x="168.9" y="215.2" transform="rotate(-90 168.9 215.2)">CNTL4</text>
<text x="173.9" y="215.2" transform="rotate(-90 173.9 215.2)">CNTL5</text>
<text x="178.9" y="215.2" transform="rotate(-90 178.9 215.2)">CNTL6</text>
<text x="183.9" y="215.2" transform="rotate(-90 183.9 215.2)">CNTL7</text>
<text x="188.9" y="215.2" transform="rotate(-90 188.9 215.2)">CNTL8</text>
<text x="193.9" y="215.2" transform="rotate(-90 193.9 215.2)">CNTL9</text>
<text x="198.9" y="215.2" transform="rotate(-90 198.9 215.2)">CNTL10</text>
<text x="203.9" y="215.2" transform="rotate(-90 203.9 215.2)">CNTL11</text>
<text x="208.9" y="215.2" transform="rotate(-90 208.9 215.2)">CNTL12</text>
<text x="213.9" y="215.2" transform="rotate(-90 213.9 215.2)">CNTL13</text>
<text x="218.9" y="215.2" transform="rotate(-90 218.9 215.2)">CNTL14</text>
<text x="223.9" y="215.2" transform="rotate(-90 223.9 215.2)">CNTL15</text>
<text x="228.9" y="215.2" transform="rotate(-90 228.9 215.2)">CNTL16</text>
<text x="233.9" y="215.2" transform="rotate(-90 233.9 215.2)">CNTL17</text>
<text x="238.9" y="215.2" transform="rotate(-90 238.9 215.2)">CNTL18</text>
<text x="243.9" y="215.2" transform="rotate(-90 243.9 215.2)">CNTL19</text>
<text x="248.9" y="215.2" transform="rotate(-90 248.9 215.2)">CNTL20</text>
<text x="253.9" y="215.2" transform="rotate(-90 253.9 215.2)">CNTL21</text>
<text x="258.9" y="215.2" transform="rotate(-90 258.9 215.2)">CNTL22</text>
<text x="263.9" y="215.2" transform="rotate(-90 263.9 215.2)">CNTL23</text>
<text x="268.9" y="215.2" transform="rotate(-90 268.9 215.2)">CNTL24</text>
<text x="273.9" y="215.2" transform="rotate(-90 273.9 215.2)">CNTL25</text>
<text x="278.9" y="215.2" transform="rotate(-90 278.9 215.2)">CNTL26</text>
<text x="293.9" y="215.2" transform="rotate(-90 293.9 215.2)">CNTL27</text>
<text x="298.9" y="215.2" transform="rotate(-90 298.9 215.2)">CNTL28</text>
<text x="303.9" y="215.2" transform="rotate(-90 303.9 215.2)">CNTL29</text>
<text x="308.9" y="215.2" transform="rotate(-90 308.9 215.2)">CNTL30</text>
<text x="313.9" y="215.2" transform="rotate(-90 313.9 215.2)">CNTL31</text>
<text x="318.9" y="215.2" transform="rotate(-90 318.9 215.2)">CNTL32</text>
<text x="323.9" y="215.2" transform="rotate(-90 323.9 215.2)">CNTL33</text>
<text x="328.9" y="215.2" transform="rotate(-90 328.9 215.2)">CNTL34</text>
<text x="333.9" y="215.2" transform="rotate(-90 333.9 215.2)">CNTL35</text>
<text x="338.9" y="215.2" transform="rotate(-90 338.9 215.2)">CNTL36</text>
<text x="343.9" y="215.2" transform="rotate(-90 343.9 215.2)">CNTL37</text>
<text x="348.9" y="215.2" transform="rotate(-90 348.9 215.2)">CNTL38</text>
<text x="353.9" y="215.2" transform="rotate(-90 353.9 215.2)">CNTL39</text>
<text x="358.9" y="215.2" transform="rotate(-90 358.9 215.2)">CNTL40</text>
<text x="363.9" y="215.2" transform="rotate(-90 363.9 215.2)">CNTL41</text>
<text x="368.9" y="215.2" transform="rotate(-90 368.9 215.2)">CNTL42</text>
<text x="373.9" y="215.2" transform="rotate(-90 373.9 215.2)">CNTL43</text>
<text x="378.9" y="215.2" transform="rotate(-90 378.9 215.2)">CNTL44</text>
<text x="383.9" y="215.2" transform="rotate(-90 383.9 215.2)">CNTL45</text>
<text x="388.9" y="215.2" transform="rotate(-90 388.9 215.2)">DATA8</text>
<text x="393.9" y="215.2" transform="rotate(-90 393.9 215.2)">DATA9</text>
<text x="398.9" y="215.2" transform="rotate(-90 398.9 215.2)">DATA10</text>
<text x="403.9" y="215.2" transform="rotate(-90 403.9 215.2)">DATA11</text>
<text x="408.9" y="215.2" transform="rotate(-90 408.9 215.2)">DATA12</text>
<text x="413.9" y="215.2" transform="rotate(-90 413.9 215.2)">DATA13</text>
<text x="418.9" y="215.2" transform="rotate(-90 418.9 215.2)">DATA14</text>
<text x="423.9" y="215.2" transform="rotate(-90 423.9 215.2)">DATA15</text>
</g>
<g font-size="4.2" fill="#505050">
<text x="210.8" y="69.5">1</text>
<text x="265.8" y="69.5">1</text>
<text x="320.8" y="69.5">1</text>
<text x="375.8" y="69.5">1</text>
<text x="210.8" y="79.5">2</text>
<text x="265.8" y="79.5">2</text>
<text x="320.8" y="79.5">2</text>
<text x="375.8" y="79.5">2</text>
<text x="210.8" y="89.5">3</text>
<text x="265.8" y="89.5">3</text>
<text x="320.8" y="89.5">3</text>
<text x="375.8" y="89.5">3</text>
<text x="210.8" y="99.5">4</text>
<text x="265.8" y="99.5">4</text>
<text x="320.8" y="99.5">4</text>
<text x="375.8" y="99.5">4</text>
<text x="210.8" y="109.5">5</text>
<text x="265.8" y="109.5">5</text>
<text x="320.8" y="109.5">5</text>
<text x="375.8" y="109.5">5</text>
<text x="210.8" y="119.5">6</text>
<text x="265.8" y="119.5">6</text>
<text x="320.8" y="119.5">6</text>
<text x="375.8" y="119.5">6</text>
<text x="210.8" y="129.5">7</text>
<text x="265.8" y="129.5">7</text>
<text x="320.8" y="129.5">7</text>
<text x="375.8" y="129.5">7</text>
<text x="210.8" y="139.5">8</text>
<text x="265.8" y="139.5">8</text>
<text x="320.8" y="139.5">8</text>
<text x="375.8" y="139.5">8</text>
<text x="210.8" y="149.5">9</text>
<text x="265.8" y="149.5">9</text>
<text x="320.8" y="149.5">9</text>
<text x="375.8" y="149.5">9</text>
</g>
<g font-size="3.5">
<text x="4.2" y="274.2">8/4/16</text>
<text x="15" y="274.2">4:52 PM f=1.97 /Users/ksr77/Library/Mobile Documents/com~apple~CloudDocs/eagle/YACC1A/PRODUCTION/TESTER-PROD-V1.0/tester.sch (Sheet: 1/3)</text>
</g>
</svg>
